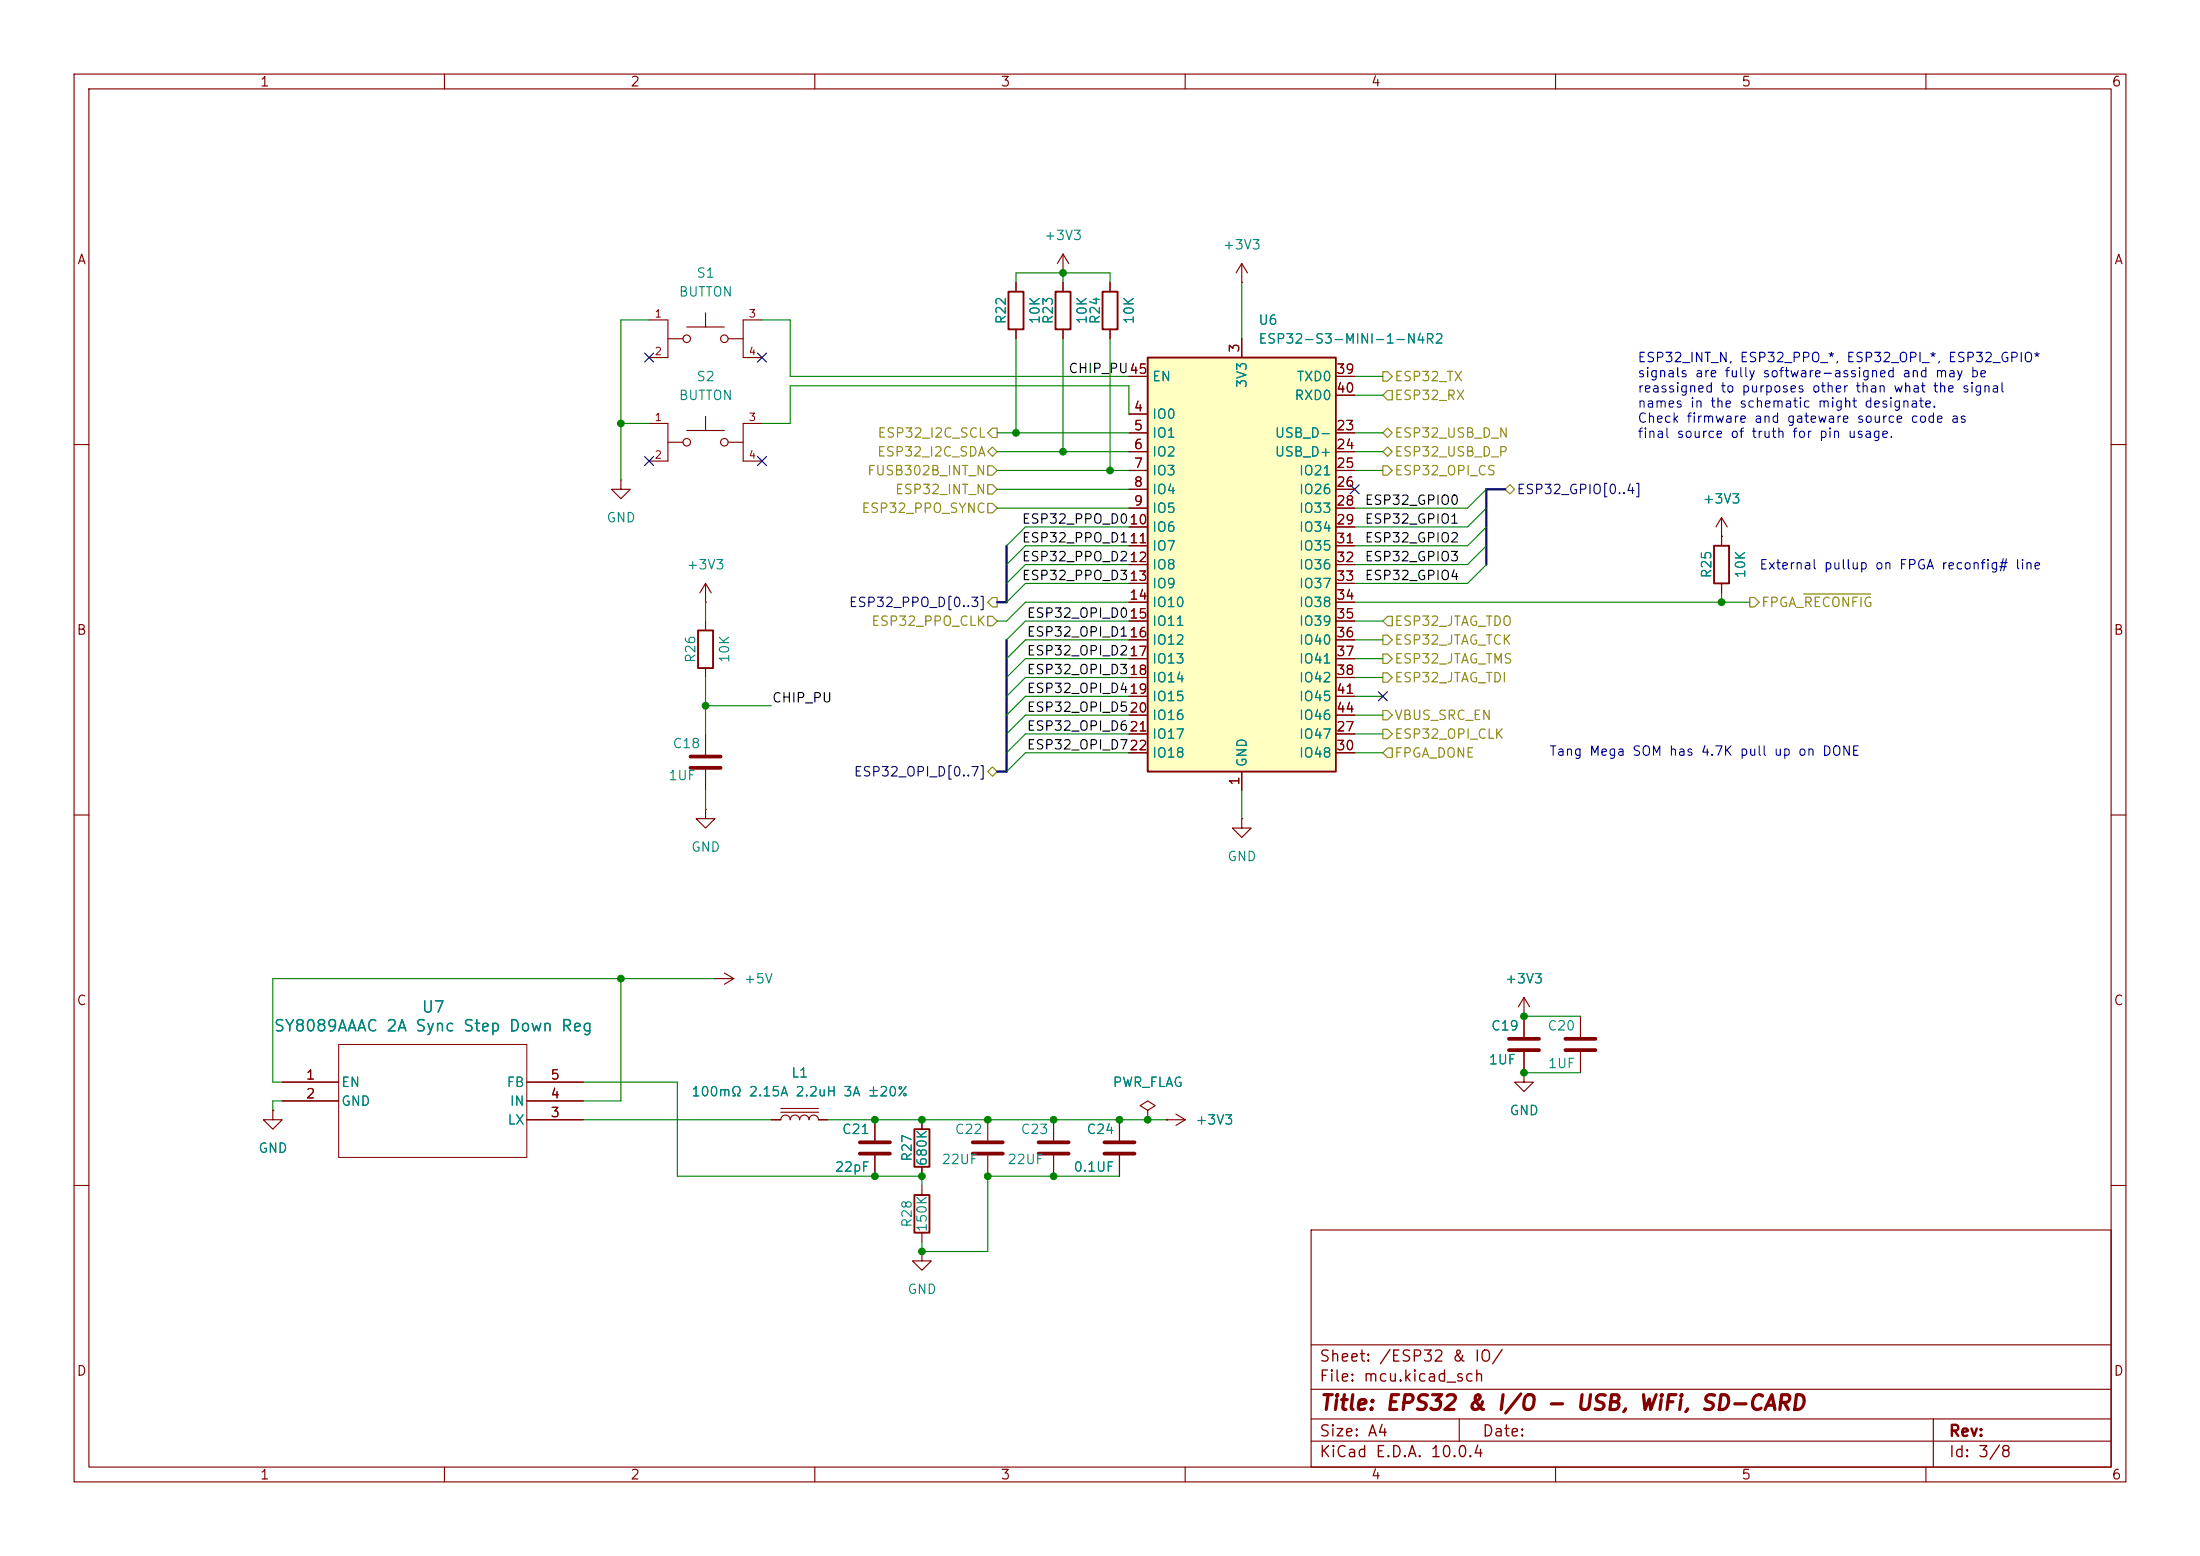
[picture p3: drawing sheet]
<svg xmlns="http://www.w3.org/2000/svg" width="297mm" height="210mm" viewBox="0 0 297 210" stroke-linecap="round" stroke-linejoin="round" font-family="sans-serif">
<g fill="none" stroke="#840000" stroke-width=".15">
<path d="M10 10h277v190h-277zM12 12h273v186h-273zM60 10v2M110 10v2M160 10v2M210 10v2M260 10v2M143.5 36.8h.1M143.5 34.3l-.8 1.3M143.5 34.3l.8 1.3M143.5 34.3v2.5M149.9 38.1v1.3"/>
<path d="M87.6 43.2h2.6v5.1h-2.6M90.2 45.7h2M92.7 44.1h5.1M95.2 42.2v1.9M98.3 45.7h2M102.9 43.2h-2.6v5.1h2.6M149.9 44.5v1.2M10 60h2M232.4 72.4h.1M232.4 69.9v3.8M232.4 78.7v1.3M232.4 69.9l-.8 1.2"/>
<path d="M232.4 69.9l.8 1.2M285 60h2M95.2 99.1v2.8M10 110h2M95.2 109.2v1.3h1.3l-1.3 1.3-1.2-1.3h1.2M95.2 109.2h.1M95.2 103.9v2.8M285 110h2M96.5 132.1h.1M96.5 132.1h2.6M97.8 131.3l1.3 .8M99.1 132.1l-1.3 .7"/>
<path d="M36.8 149.9v1.2h1.3l-1.3 1.3-1.2-1.3h1.2M36.8 149.9h.1M38.1 146.1h7.6M38.1 148.6h7.6M71.1 146.1h7.6M71.1 148.6h7.6M71.1 151.1h7.6M118.1 151.1v2.8M118.1 156v2.8M10 160h2M177 166h108v32h-108zM285 160h2"/>
<path d="M60 198v2M110 198v2M160 198v2M177 194.5h108M177 191.5h108M177 187.5h108M177 181.5h108M197 191.5v3M210 198v2M260 198v2M261 191.5v6.5"/>
<circle cx="92.7" cy="45.7" r=".51"/>
<circle cx="97.8" cy="45.7" r=".51"/>
</g>
<path d="M148.8 39.4h2.1v5.1h-2.1zM231.4 73.7h2v5h-2z" fill="none" stroke="#840000" stroke-width=".25"/>
<path d="M93.2 102.1h4.1M93.2 103.6h4.1M116.1 154.2h4M116.1 155.7h4" fill="none" stroke="#840000" stroke-width=".51"/>
<path d="M45.7 141h25.4v15.2h-25.4z" fill="none" stroke="#840000" stroke-width=".14"/>
<path d="M154.9 48.3h25.4v55.8h-25.4z" fill="#ffffc2"/>
<path d="M136.1 39.4h2.1v5.1h-2.1zM142.5 39.4h2v5.1h-2zM154.9 48.3h25.4v55.8h-25.4zM94.2 85.1h2.1v5.1h-2.1zM123.4 152.4h2.1v5.1h-2.1zM123.4 161.3h2.1v5.1h-2.1z" fill="none" stroke="#840000" stroke-width=".25"/>
<g fill="none" stroke="#840000" stroke-width=".15">
<path d="M137.2 38.1v1.3M143.5 38.1v1.3M149.9 38.1v1.3M167.6 38.1h.1M167.6 35.6v2.5M167.6 35.6l-.7 1.2M167.6 35.6l.8 1.2M87.6 57.2h2.6v5h-2.6M90.2 59.7h2M92.7 58.1h5.1M95.2 56.2v1.9M98.3 59.7h2"/>
<path d="M102.9 57.2h-2.6v5h2.6M137.2 44.5v1.2M143.5 44.5v1.2M149.9 44.5v1.2M152.4 55.9h2.5M152.4 58.4h2.5M152.4 50.8h2.5M167.6 45.7v2.6M180.3 58.4h2.6M180.3 50.8h2.6M180.3 53.3h2.6M83.8 64.8v1.2h1.3l-1.3 1.3-1.3-1.3h1.3"/>
<path d="M83.8 64.8h.1M95.2 78.7v2.6M95.2 78.7l-.7 1.3M95.2 78.7l.8 1.3M152.4 61h2.5M152.4 63.5h2.5M152.4 66h2.5M152.4 68.6h2.5M152.4 71.1h2.5M152.4 73.7h2.5M152.4 76.2h2.5M152.4 78.7h2.5"/>
<path d="M180.3 61h2.6M180.3 63.5h2.6M180.3 66h2.6M180.3 68.6h2.6M180.3 71.1h2.6M180.3 73.7h2.6M180.3 76.2h2.6M180.3 78.7h2.6M232.4 72.4h.1M232.4 72.4v1.3M232.4 78.7v1.3M95.2 81.3h.1"/>
<path d="M95.2 83.8v1.3M95.2 90.2v1.2M152.4 81.3h2.5M152.4 83.8h2.5M152.4 86.4h2.5M152.4 88.9h2.5M152.4 91.4h2.5M152.4 94h2.5M152.4 96.5h2.5M152.4 99.1h2.5M180.3 81.3h2.6M180.3 83.8h2.6"/>
<path d="M180.3 86.4h2.6M180.3 88.9h2.6M180.3 91.4h2.6M180.3 94h2.6M180.3 96.5h2.6M180.3 99.1h2.6M152.4 101.6h2.5M167.6 110.5v1.3h1.3l-1.3 1.2-1.2-1.2h1.2M167.6 110.5h.1M167.6 104.1v2.6M180.3 101.6h2.6M205.7 137.2h.1"/>
<path d="M205.7 134.6l-.7 1.3M205.7 134.6l.8 1.3M205.7 134.6v5.4M213.4 137.2v2.8M36.8 149.9h.1M38.1 146.1h7.6M38.1 148.6h7.6M71.1 151.1h7.6M71.1 146.1h7.6M71.1 148.6h7.6M104.1 151.1h1.3a.64 .64 0 0 1 .6-.6 .64 .64 0 0 1 .7 .6 .64 .64 0 0 1 .6-.6 .64 .64 0 0 1 .6 .6 .64 .64 0 0 1 .7-.6 .64 .64 0 0 1 .6 .6 .64 .64 0 0 1 .7-.6 .64 .64 0 0 1 .6 .6h1.3M105.4 150.1h5.1"/>
<path d="M105.4 149.6h5.1M118.1 151.1v2.8M118.1 156v2.8M124.5 151.1v1.3M124.5 157.5v1.3M133.3 151.1v2.8M133.3 156v2.8M142.2 151.1v2.8M142.2 156v2.8M151.1 151.1v2.8M151.1 156v2.8M154.9 149.9l1.1-.7-1.1-.6-1 .6 1 .7v1.2"/>
<path d="M154.9 151.1h.1M157.5 151.1h.1M157.5 151.1h2.5M158.7 150.4l1.3 .7M160 151.1l-1.3 .8M205.7 144.8v1.3h1.3l-1.3 1.2-1.2-1.2h1.2M205.7 144.8h.1M205.7 142v2.8M213.4 142v2.8M124.5 168.9v1.3h1.2l-1.2 1.3-1.3-1.3h1.3M124.5 168.9h.1M124.5 160v1.3"/>
<path d="M124.5 166.4v1.2"/>
<circle cx="92.7" cy="59.7" r=".51"/>
<circle cx="97.8" cy="59.7" r=".51"/>
</g>
<path d="M131.3 154.2h4.1M131.3 155.7h4.1M140.2 154.2h4.1M140.2 155.7h4.1M149.1 154.2h4.1M149.1 155.7h4.1M203.7 140.2h4.1M203.7 141.7h4.1M211.3 140.2h4.1M211.3 141.7h4.1" fill="none" stroke="#840000" stroke-width=".51"/>
<g fill="none" stroke="#848400" stroke-width=".15">
<path d="M134 57.8h.6v1.3h-.6l-.7-.7zM186.7 53.3l.6-.6h.7v1.3h-.7zM186.7 58.4l.6-.6 .7 .6-.7 .7zM186.7 50.2h.6l.7 .6-.7 .6h-.6zM133.3 61l.7-.7 .6 .7-.6 .6zM133.3 67.9h.7l.6 .7-.6 .6h-.7zM133.3 65.4h.7l.6 .6-.6 .7h-.7zM133.3 62.9h.7l.6 .6-.6 .6h-.7zM186.7 61l.6-.7 .7 .7-.7 .6zM186.7 62.9h.6l.7 .6-.7 .6h-.6zM203.2 66l.6-.6 .7 .6-.7 .7zM133.3 83.2h.7l.6 .6-.6 .7h-.7z"/>
<path d="M134 80.6h.6v1.3h-.6l-.7-.6zM186.7 95.9h.6l.7 .6-.7 .7h-.6zM186.7 83.8l.6-.6h.7v1.3h-.7zM186.7 98.4h.6l.7 .7-.7 .6h-.6zM186.7 88.3h.6l.7 .6-.7 .6h-.6zM186.7 90.8h.6l.7 .6-.7 .7h-.6zM186.7 85.7h.6l.7 .7-.7 .6h-.6zM236.2 80.6h.7l.6 .7-.6 .6h-.7zM243.5 80.2h9.1M133.3 104.1l.7-.6 .6 .6-.6 .7zM186.7 101.6l.6-.6h.7v1.2h-.7z"/>
</g>
<path d="M135.9 73.7v7.6h-1.3M203.2 66h-2.5v10.2M135.9 86.4v17.7h-1.3" fill="none" stroke="#000084" stroke-width=".3"/>
<g fill="none" stroke="#008400" stroke-width=".15">
<path d="M137.2 38.1v-1.3h12.7v1.3M143.5 36.8v1.3M167.6 38.1v7.6M83.8 57.2h3.8M87.6 43.2h-3.8v21.6M102.9 43.2h3.8v7.6h45.7M134.6 58.4h17.8M137.2 45.7v12.7M143.5 45.7v15.3M149.9 45.7v17.8M152.4 55.9v-3.8h-45.7v5.1h-3.8M182.9 58.4h3.8"/>
<path d="M182.9 50.8h3.8M182.9 53.3h3.8M134.6 61h17.8M134.6 68.6h17.8M134.6 63.5h17.8M134.6 66h17.8M152.4 73.7h-14l-2.5 2.5M152.4 71.1h-14l-2.5 2.6M152.4 78.7h-14l-2.5 2.6M152.4 76.2h-14l-2.5 2.5M182.9 61h3.8M182.9 63.5h3.8"/>
<path d="M200.7 71.1l-2.6 2.6h-15.2M200.7 68.6l-2.6 2.5h-15.2M200.7 66l-2.6 2.6h-15.2M200.7 76.2l-2.6 2.5h-15.2M200.7 73.7l-2.6 2.5h-15.2M95.2 81.3v2.5M95.2 91.4v7.7M95.2 95.3h8.9M152.4 81.3h-14l-2.5 2.5h-1.3M152.4 83.8h-14l-2.5 2.6M152.4 88.9h-14l-2.5 2.5M152.4 91.4h-14l-2.5 2.6"/>
<path d="M152.4 99.1h-14l-2.5 2.5M152.4 94h-14l-2.5 2.5M152.4 96.5h-14l-2.5 2.6M152.4 86.4h-14l-2.5 2.5M182.9 83.8h3.8M182.9 81.3h53.3M182.9 88.9h3.8M182.9 91.4h3.8M182.9 99.1h3.8M182.9 94h3.8M182.9 96.5h3.8M182.9 86.4h3.8"/>
<path d="M232.4 80v1.3M95.2 106.7v2.5M152.4 101.6h-14l-2.5 2.5M167.6 106.7v3.8M182.9 101.6h3.8M83.8 132.1v16.5h-5.1M96.5 132.1h-59.7v14h1.3M205.7 137.2h7.7M38.1 148.6h-1.3v1.3M78.7 151.1h25.4M78.7 146.1h12.7v12.7h33.1v1.2M111.8 151.1h45.7"/>
<path d="M151.1 158.8h-17.8v10.1h-8.8v-1.3M205.7 144.8h7.7"/>
</g>
<path d="M87 47.7l1.2 1.2M88.2 47.7l-1.2 1.2M102.3 47.7l1.2 1.2M103.5 47.7l-1.2 1.2M87 61.6l1.2 1.2M88.2 61.6l-1.2 1.2M102.3 61.6l1.2 1.2M103.5 61.6l-1.2 1.2M182.3 65.4l1.2 1.2M183.5 65.4l-1.2 1.2M186.1 93.4l1.2 1.2M187.3 93.4l-1.2 1.2" fill="none" stroke="#000084" stroke-width=".15"/>
<g fill="#008400" stroke="#008400" stroke-width=".14">
<circle cx="232.4" cy="81.3" r=".46"/>
<circle cx="118.1" cy="151.1" r=".46"/>
<circle cx="151.1" cy="151.1" r=".46"/>
<circle cx="124.5" cy="168.9" r=".46"/>
<circle cx="124.5" cy="158.8" r=".46"/>
<circle cx="124.5" cy="151.1" r=".46"/>
<circle cx="133.3" cy="158.8" r=".46"/>
<circle cx="133.3" cy="151.1" r=".46"/>
<circle cx="137.2" cy="58.4" r=".46"/>
<circle cx="83.8" cy="57.2" r=".46"/>
<circle cx="143.5" cy="61" r=".46"/>
<circle cx="149.9" cy="63.5" r=".46"/>
<circle cx="142.2" cy="158.8" r=".46"/>
<circle cx="154.9" cy="151.1" r=".46"/>
<circle cx="142.2" cy="151.1" r=".46"/>
<circle cx="143.5" cy="36.8" r=".46"/>
<circle cx="205.7" cy="144.8" r=".46"/>
<circle cx="205.7" cy="137.2" r=".46"/>
<circle cx="83.8" cy="132.1" r=".46"/>
<circle cx="95.2" cy="95.3" r=".46"/>
<circle cx="118.1" cy="158.8" r=".46"/>
</g>
<text font-size="2" fill="#840000" x="178" y="190.8">Title: EPS32 &amp; I/O - USB, WiFi, SD-CARD</text>
<g font-size="1.5" fill="#008484">
<text x="56.8" y="137.1">U7</text>
<text x="36.9" y="139.6">SY8089AAAC 2A Sync Step Down Reg</text>
</g>
<g font-size="1.5" fill="#840000">
<text x="178" y="184.2">Sheet: /ESP32 &amp; IO/</text>
<text x="178" y="186.9">File: mcu.kicad_sch</text>
<text x="178" y="197.1">KiCad E.D.A. 10.0.4</text>
<text x="178" y="194.3">Size: A4</text>
<text x="200" y="194.3">Date:</text>
<text x="263" y="194.3">Rev:</text>
<text x="263" y="197.1">Id: 3/8</text>
</g>
<g font-size="1.3" fill="#840000">
<text x="35" y="12">1</text>
<text x="85" y="12">2</text>
<text x="135" y="12">3</text>
<text x="185" y="12">4</text>
<text x="235" y="12">5</text>
<text x="285" y="12">6</text>
<text x="10.3" y="36">A</text>
<text x="285.3" y="36">A</text>
<text x="167.6" y="47.7" transform="rotate(-90 167.6 47.7)">3</text>
<text x="152.4" y="50.8">45</text>
<text x="180.3" y="50.8">39</text>
<text x="180.3" y="53.3">40</text>
<text x="153" y="55.9">4</text>
<text x="153" y="58.4">5</text>
<text x="180.3" y="58.4">23</text>
<text x="153" y="60.9">6</text>
<text x="153" y="63.5">7</text>
<text x="180.3" y="60.9">24</text>
<text x="180.3" y="63.5">25</text>
<text x="152.4" y="71.1">10</text>
<text x="153" y="66">8</text>
<text x="153" y="68.6">9</text>
<text x="180.3" y="66">26</text>
<text x="180.3" y="68.6">28</text>
<text x="180.3" y="71.1">29</text>
<text x="152.4" y="73.6">11</text>
<text x="152.4" y="76.2">12</text>
<text x="180.3" y="73.6">31</text>
<text x="180.3" y="76.2">32</text>
<text x="152.4" y="81.3">14</text>
<text x="152.4" y="78.7">13</text>
<text x="152.4" y="83.8">15</text>
<text x="180.3" y="78.7">33</text>
<text x="180.3" y="81.3">34</text>
<text x="180.3" y="83.8">35</text>
<text x="10.3" y="86">B</text>
<text x="152.4" y="86.3">16</text>
<text x="152.4" y="88.9">17</text>
<text x="180.3" y="86.3">36</text>
<text x="180.3" y="88.9">37</text>
<text x="285.3" y="86">B</text>
<text x="152.4" y="91.4">18</text>
<text x="152.4" y="94">19</text>
<text x="180.3" y="91.4">38</text>
<text x="180.3" y="94">41</text>
<text x="152.4" y="96.5">20</text>
<text x="152.4" y="99">21</text>
<text x="152.4" y="101.6">22</text>
<text x="180.3" y="99">27</text>
<text x="180.3" y="101.6">30</text>
<text x="180.3" y="96.5">44</text>
<text x="167.6" y="106.1" transform="rotate(-90 167.6 106.1)">1</text>
<text x="10.3" y="136">C</text>
<text x="285.3" y="136">C</text>
<text x="41.2" y="146">1</text>
<text x="41.2" y="148.6">2</text>
<text x="74.2" y="148.6">4</text>
<text x="74.2" y="146">5</text>
<text x="74.2" y="151.1">3</text>
<text x="10.3" y="186">D</text>
<text x="285.3" y="186">D</text>
<text x="35" y="200">1</text>
<text x="85" y="200">2</text>
<text x="135" y="200">3</text>
<text x="185" y="200">4</text>
<text x="235" y="200">5</text>
<text x="285" y="200">6</text>
</g>
<g font-size="1.3" fill="#008484">
<text x="140.9" y="32.7">+3V3</text>
<text x="165" y="34">+3V3</text>
<text x="91.5" y="40.3">BUTTON</text>
<text x="93.9" y="37.8">S1</text>
<text x="136.1" y="43.9" transform="rotate(-90 136.1 43.9)">R22</text>
<text x="140.7" y="43.9" transform="rotate(-90 140.7 43.9)">10K</text>
<text x="142.4" y="43.9" transform="rotate(-90 142.4 43.9)">R23</text>
<text x="147" y="43.9" transform="rotate(-90 147 43.9)">10K</text>
<text x="148.8" y="43.9" transform="rotate(-90 148.8 43.9)">R24</text>
<text x="153.4" y="43.9" transform="rotate(-90 153.4 43.9)">10K</text>
<text x="169.8" y="44.2">U6</text>
<text x="169.8" y="46.7">ESP32-S3-MINI-1-N4R2</text>
<text x="93.9" y="51.8">S2</text>
<text x="155.4" y="51.8">EN</text>
<text x="168.6" y="52.5" transform="rotate(-90 168.6 52.5)">3V3</text>
<text x="175" y="51.8">TXD0</text>
<text x="91.5" y="54.3">BUTTON</text>
<text x="155.4" y="56.9">IO0</text>
<text x="155.4" y="59.4">IO1</text>
<text x="172" y="59.4">USB_D-</text>
<text x="174.7" y="54.3">RXD0</text>
<text x="155.4" y="61.9">IO2</text>
<text x="155.4" y="64.5">IO3</text>
<text x="172" y="61.9">USB_D+</text>
<text x="175.3" y="64.5">IO21</text>
<text x="81.8" y="70.8">GND</text>
<text x="155.4" y="67">IO4</text>
<text x="155.4" y="69.6">IO5</text>
<text x="175.3" y="67">IO26</text>
<text x="175.3" y="69.6">IO33</text>
<text x="229.8" y="68.3">+3V3</text>
<text x="92.6" y="77.2">+3V3</text>
<text x="155.4" y="72.1">IO6</text>
<text x="155.4" y="74.6">IO7</text>
<text x="155.4" y="77.2">IO8</text>
<text x="175.3" y="72.1">IO34</text>
<text x="175.3" y="74.6">IO35</text>
<text x="175.3" y="77.2">IO36</text>
<text x="155.4" y="79.7">IO9</text>
<text x="155.4" y="82.3">IO10</text>
<text x="175.3" y="79.7">IO37</text>
<text x="175.3" y="82.3">IO38</text>
<text x="231.3" y="78.1" transform="rotate(-90 231.3 78.1)">R25</text>
<text x="235.9" y="78.1" transform="rotate(-90 235.9 78.1)">10K</text>
<text x="94.2" y="89.6" transform="rotate(-90 94.2 89.6)">R26</text>
<text x="98.8" y="89.6" transform="rotate(-90 98.8 89.6)">10K</text>
<text x="155.4" y="84.8">IO11</text>
<text x="155.4" y="87.3">IO12</text>
<text x="155.4" y="89.9">IO13</text>
<text x="175.3" y="84.8">IO39</text>
<text x="175.3" y="87.3">IO40</text>
<text x="175.3" y="89.9">IO41</text>
<text x="155.4" y="92.4">IO14</text>
<text x="155.4" y="95">IO15</text>
<text x="175.3" y="92.4">IO42</text>
<text x="175.3" y="95">IO45</text>
<text x="90.7" y="101.3">C18</text>
<text x="155.4" y="97.5">IO16</text>
<text x="155.4" y="100">IO17</text>
<text x="175.3" y="100">IO47</text>
<text x="175.3" y="97.5">IO46</text>
<text x="90.1" y="105.6">1UF</text>
<text x="155.4" y="102.6">IO18</text>
<text x="168.6" y="103.6" transform="rotate(-90 168.6 103.6)">GND</text>
<text x="175.3" y="102.6">IO48</text>
<text x="93.2" y="115.3">GND</text>
<text x="165.6" y="116.5">GND</text>
<text x="100.3" y="133.1">+5V</text>
<text x="203.1" y="133.1">+3V3</text>
<text x="200.9" y="144">1UF</text>
<text x="201.2" y="139.4">C19</text>
<text x="208.8" y="139.4">C20</text>
<text x="46" y="147">EN</text>
<text x="46" y="149.6">GND</text>
<text x="68.3" y="147">FB</text>
<text x="68.7" y="149.6">IN</text>
<text x="93.2" y="148.3">100mΩ 2.15A 2.2uH 3A ±20%</text>
<text x="106.7" y="145.8">L1</text>
<text x="150.1" y="147">PWR_FLAG</text>
<text x="208.9" y="144.5">1UF</text>
<text x="34.8" y="155.9">GND</text>
<text x="68.4" y="152.1">LX</text>
<text x="113.6" y="153.4">C21</text>
<text x="128.8" y="153.4">C22</text>
<text x="137.7" y="153.4">C23</text>
<text x="146.6" y="153.4">C24</text>
<text x="161.3" y="152.1">+3V3</text>
<text x="203.7" y="150.8">GND</text>
<text x="112.6" y="158.5">22pF</text>
<text x="123.4" y="156.9" transform="rotate(-90 123.4 156.9)">R27</text>
<text x="125.4" y="157.5" transform="rotate(-90 125.4 157.5)">680K</text>
<text x="127" y="157.4">22UF</text>
<text x="135.9" y="157.4">22UF</text>
<text x="144.8" y="158.5">0.1UF</text>
<text x="123.4" y="165.8" transform="rotate(-90 123.4 165.8)">R28</text>
<text x="125.4" y="166.4" transform="rotate(-90 125.4 166.4)">150K</text>
<text x="122.4" y="175">GND</text>
</g>
<g font-size="1.3">
<text x="144.2" y="50.7">CHIP_PU45</text>
<text x="137.9" y="71">ESP32_PPO_D010</text>
<text x="184.1" y="71">ESP32_GPIO1</text>
<text x="184.1" y="68.5">ESP32_GPIO0</text>
<text x="137.9" y="76.1">ESP32_PPO_D212</text>
<text x="137.9" y="73.5">ESP32_PPO_D111</text>
<text x="184.1" y="73.5">ESP32_GPIO2</text>
<text x="184.1" y="76.1">ESP32_GPIO3</text>
<text x="137.9" y="78.6">ESP32_PPO_D313</text>
<text x="138.5" y="83.7">ESP32_OPI_D015</text>
<text x="184.1" y="78.6">ESP32_GPIO4</text>
<text x="138.5" y="86.2">ESP32_OPI_D116</text>
<text x="138.5" y="88.8">ESP32_OPI_D217</text>
<text x="104.1" y="95.1">CHIP_PU</text>
<text x="138.5" y="91.3">ESP32_OPI_D318</text>
<text x="138.5" y="93.9">ESP32_OPI_D419</text>
<text x="138.5" y="96.4">ESP32_OPI_D520</text>
<text x="138.5" y="98.9">ESP32_OPI_D621</text>
<text x="138.5" y="101.5">ESP32_OPI_D722</text>
</g>
<g font-size="1.3" fill="#848400">
<text x="188.2" y="51.8">ESP32_TX</text>
<text x="118.4" y="59.4">ESP32_I2C_SCL</text>
<text x="188.2" y="54.3">ESP32_RX</text>
<text x="188.2" y="59.4">ESP32_USB_D_N</text>
<text x="117" y="64.5">FUSB302B_INT_N</text>
<text x="118.3" y="61.9">ESP32_I2C_SDA</text>
<text x="188.2" y="61.9">ESP32_USB_D_P</text>
<text x="188.2" y="64.5">ESP32_OPI_CS</text>
<text x="116.2" y="69.6">ESP32_PPO_SYNC</text>
<text x="120.7" y="67">ESP32_INT_N</text>
<text x="237.7" y="82.3">FPGA_RECONFIG</text>
<text x="117.5" y="84.8">ESP32_PPO_CLK</text>
<text x="188.2" y="84.8">ESP32_JTAG_TDO</text>
<text x="188.2" y="89.9">ESP32_JTAG_TMS</text>
<text x="188.2" y="87.3">ESP32_JTAG_TCK</text>
<text x="188.2" y="92.4">ESP32_JTAG_TDI</text>
<text x="188.2" y="97.5">VBUS_SRC_EN</text>
<text x="188.2" y="100">ESP32_OPI_CLK</text>
<text x="188.2" y="102.6">FPGA_DONE</text>
</g>
<g font-size="1.3" fill="#0000c2">
<text x="221" y="49.2">ESP32_INT_N, ESP32_PPO_*, ESP32_OPI_*, ESP32_GPIO*</text>
<text x="221" y="51.2">signals are fully software-assigned and may be</text>
<text x="221" y="53.3">reassigned to purposes other than what the signal</text>
<text x="221" y="55.3">names in the schematic might designate.</text>
<text x="221" y="57.4">Check firmware and gateware source code as</text>
<text x="221" y="59.4">final source of truth for pin usage.</text>
<text x="237.4" y="77.2">External pullup on FPGA reconfig# line</text>
<text x="209.1" y="102.3">Tang Mega SOM has 4.7K pull up on DONE</text>
</g>
<g font-size="1.3" fill="#000084">
<text x="204.7" y="67">ESP32_GPIO[0..4]</text>
<text x="114.5" y="82.3">ESP32_PPO_D[0..3]</text>
<text x="115.2" y="105.1">ESP32_OPI_D[0..7]</text>
</g>
<g font-size="1" fill="#840000">
<text x="88.3" y="43.1">1</text>
<text x="101" y="43.1">3</text>
<text x="88.3" y="48.2">2</text>
<text x="101" y="48.2">4</text>
<text x="88.3" y="57.1">1</text>
<text x="101" y="57.1">3</text>
<text x="88.3" y="62.2">2</text>
<text x="101" y="62.2">4</text>
</g>
</svg>
